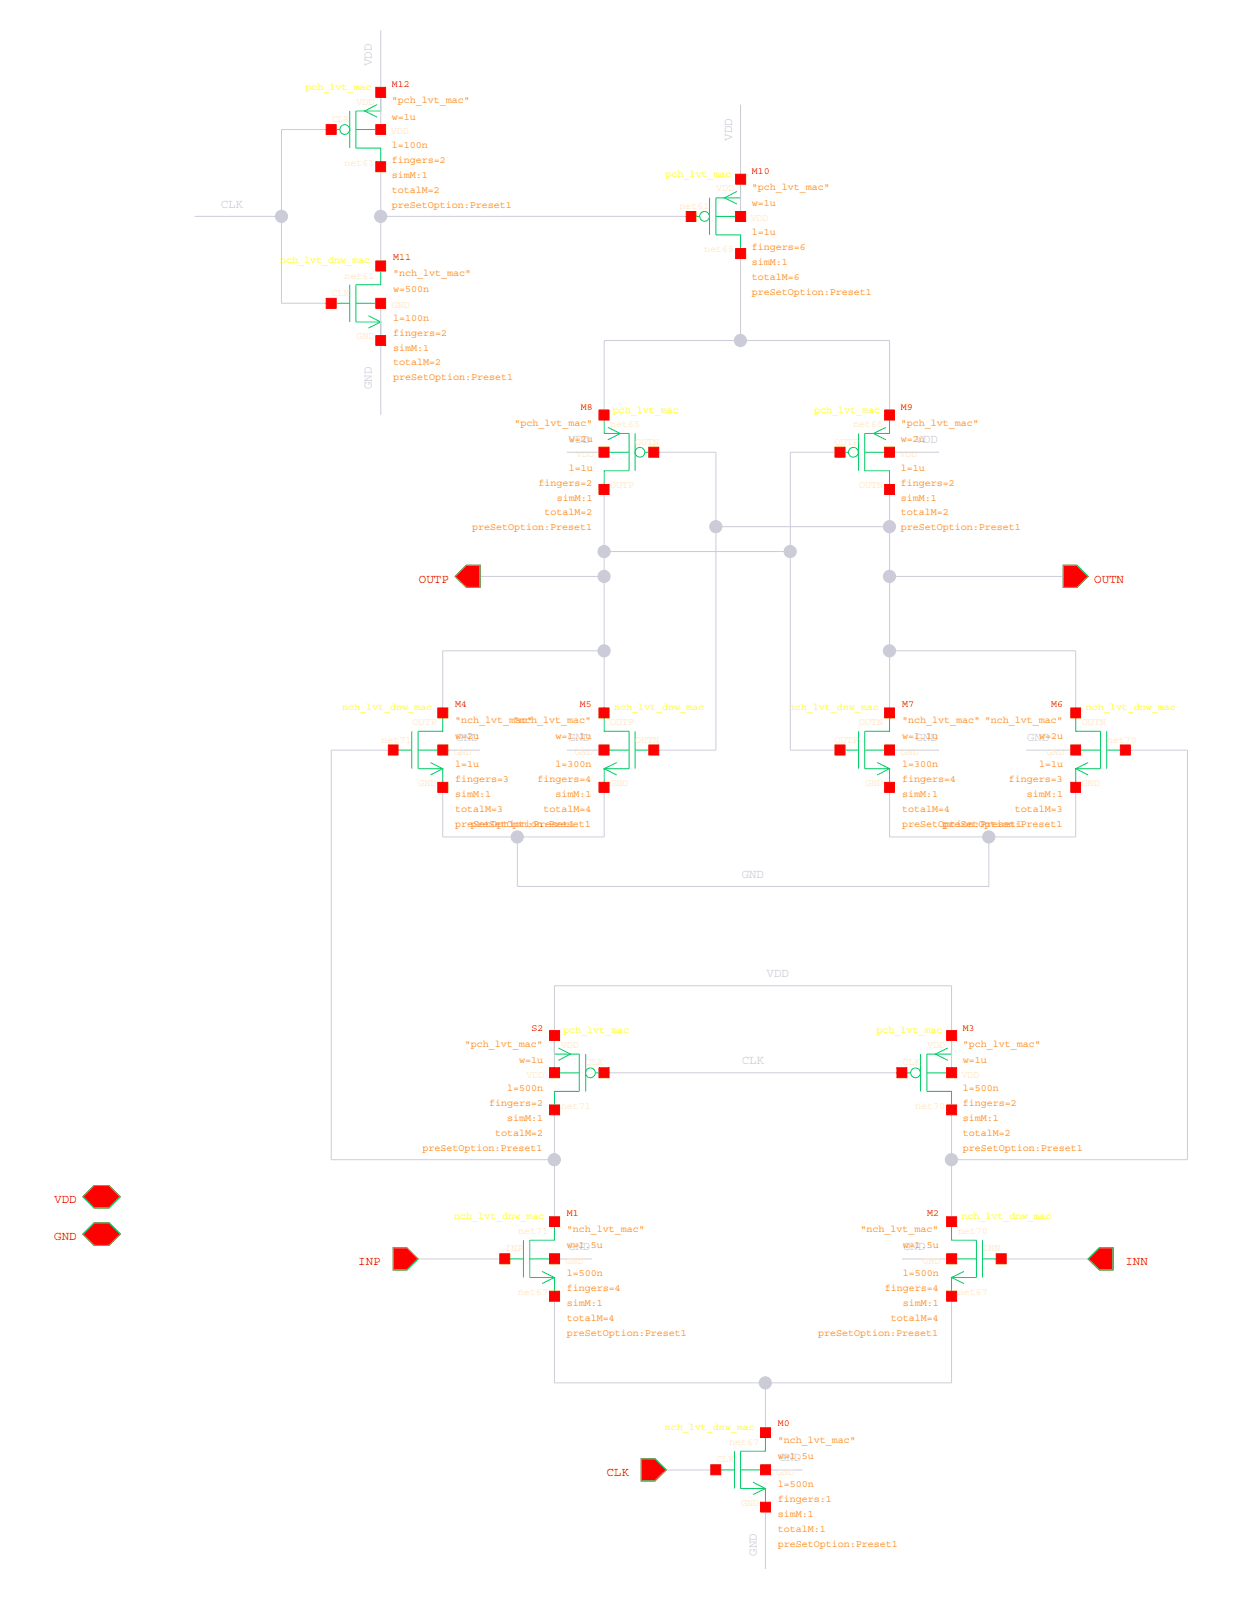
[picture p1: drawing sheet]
<svg xmlns="http://www.w3.org/2000/svg" width="216mm" height="279mm" viewBox="0 0 216 279" stroke-linecap="round" stroke-linejoin="round" font-family="sans-serif">
<g fill="none" stroke="#0c6" stroke-width=".17">
<path d="M60.7 19.3v6.4M65.4 18.2l-2.1 1.1 2.1 1M66.1 16v3.3h-4.3v6.4h4.3v3.3M57.5 22.5h1.5M61.8 22.5h4.3M119.9 37.5h1.6M123.1 34.3v6.5M124.2 37.5h4.3M127.9 33.2l-2.2 1.1 2.2 1.1M128.5 31.1v3.2h-4.3v6.5h4.3v3.2M57.5 52.6h3.2M60.7 49.4v6.5"/>
<path d="M61.8 52.6h4.3M63.9 54.8l2.2 1.1-2.2 1M66.1 46.2v3.2h-4.3v6.5h4.3v3.2M104.9 72v3.2h4.3v6.5h-4.3v3.2M104.9 78.5h4.3M105.5 74.2l2.2 1-2.2 1.1M110.2 75.2v6.5M112 78.5h1.5M145.8 78.5h1.5M149 75.2v6.5M150.1 78.5h4.3M153.8 74.2l-2.2 1 2.2 1.1"/>
<path d="M154.4 72v3.2h-4.3v6.5h4.3v3.2M184.5 98.1h2.4l1.9 1.9-1.9 1.9h-2.4zM79 100l1.9-1.9h2.4v3.8h-2.4zM68.2 130.2h3.3M71.5 126.9v6.5M72.6 130.2h4.2M74.7 132.3l2.1 1.1-2.1 1.1M76.8 123.7v3.2h-4.2v6.5h4.2v3.2M104.9 123.7v3.2h4.3v6.5h-4.3v3.2M104.9 130.2h4.3M107 132.3l-2.1 1.1 2.1 1.1M110.2 130.2h3.3"/>
<path d="M110.2 126.9v6.5M145.8 130.2h3.2M149 126.9v6.5M150.1 130.2h4.3M152.2 132.3l2.2 1.1-2.2 1.1M154.4 123.7v3.2h-4.3v6.5h4.3v3.2M186.7 123.7v3.2h4.3v6.5h-4.3v3.2M186.7 130.2h4.3M188.8 132.3l-2.1 1.1 2.1 1.1M192.1 130.2h3.2M192.1 126.9v6.5M96.2 179.7v3.2h4.3v6.5h-4.3v3.2"/>
<path d="M165.1 179.7v3.2h-4.2v6.5h4.2v3.2M96.2 186.2h4.3M96.9 181.9l2.1 1-2.1 1.1M101.6 182.9v6.5M103.3 186.2h1.6M156.5 186.2h1.5M159.8 182.9v6.5M160.9 186.2h4.2M164.5 181.9l-2.2 1 2.2 1.1M14.4 214.2l1.9-2h2.6l2 2-2 1.9h-2.6zM14.4 207.7l1.9-2h2.6l2 2-2 1.9h-2.6zM68.2 216.5h2.4l2 2-2 1.9h-2.4z"/>
<path d="M87.6 218.5h3.2M90.8 215.2v6.5M91.9 218.5h4.3M96.2 212v3.2h-4.3v6.5h4.3v3.2M165.1 212v3.2h4.4v6.5h-4.4v3.2M165.1 218.5h4.4M170.5 218.5h3.3M170.5 215.2v6.5M188.8 218.5l2-2h2.4v3.9h-2.4zM94.1 220.6l2.1 1.1-2.1 1.1M167.3 220.6l-2.2 1.1 2.2 1.1M111.3 253.2h2.4l1.9 1.9-1.9 1.9h-2.4z"/>
<path d="M124.2 255.1h3.3M127.5 251.8v6.5M128.5 255.1h4.3M130.7 257.2l2.1 1.1-2.1 1.1M132.8 248.6v3.2h-4.3v6.5h4.3v3.2"/>
<circle cx="59.8" cy="22.5" r=".85"/>
<circle cx="122.3" cy="37.5" r=".85"/>
<circle cx="111.1" cy="78.5" r=".85"/>
<circle cx="148.1" cy="78.5" r=".85"/>
<circle cx="102.5" cy="186.2" r=".85"/>
<circle cx="158.9" cy="186.2" r=".85"/>
</g>
<g fill="none" stroke="#ccccd9" stroke-width=".17">
<path d="M66.1 5.2v17.3M128.5 18.2v19.3M33.8 37.5h15.1M57.5 22.5h-8.6v30.1h8.6M66.1 29v17.2M66.1 37.5h53.8M66.1 52.6v19.4M128.5 59.1h25.9v12.9M128.5 44v15.1h-23.6v12.9M98.4 78.5h6.5M113.5 78.5h10.7v51.7h-10.7M145.8 78.5h-8.6v51.7h8.6"/>
<path d="M154.4 78.5h8.6M104.9 84.9v38.8M104.9 95.7h32.3M124.2 91.4h30.2M154.4 84.9v15.1M83.3 100h21.6M104.9 112.9h-28.1v10.8M154.4 100v23.7M154.4 112.9h32.3v10.8M154.4 100h30.1M68.2 130.2h-10.7v71.1h38.7M76.8 130.2h6.5"/>
<path d="M76.8 136.6v8.6h28.1v-8.6M98.4 130.2h6.5M154.4 130.2h8.6M154.4 136.6v8.6h32.3v-8.6M178.1 130.2h8.6M195.3 130.2h10.8v71.1h-41M171.6 145.2v8.6h-81.8v-8.6M96.2 192.6v19.4M104.9 186.2h51.6M165.1 186.2v-15.1h-68.9v15.1M165.1 192.6v19.4M72.6 218.5h15"/>
<path d="M96.2 218.5h6.5M156.5 218.5h8.6M173.8 218.5h15M132.8 240v8.6M165.1 224.9v15.1h-68.9v-15.1M115.6 255.1h8.6M132.8 255.1h6.5M132.8 261.5v10.8"/>
</g>
<g fill="#ccccd9" stroke="#ccccd9" stroke-width=".17">
<circle cx="48.9" cy="37.5" r="1.06"/>
<circle cx="66.1" cy="37.5" r="1.06"/>
<circle cx="89.8" cy="145.2" r="1.06"/>
<circle cx="96.2" cy="201.3" r="1.06"/>
<circle cx="104.8" cy="95.7" r="1.06"/>
<circle cx="104.8" cy="100" r="1.06"/>
<circle cx="104.8" cy="112.9" r="1.06"/>
<circle cx="124.2" cy="91.4" r="1.06"/>
<circle cx="128.5" cy="59.1" r="1.06"/>
<circle cx="132.8" cy="240" r="1.06"/>
<circle cx="137.1" cy="95.7" r="1.06"/>
<circle cx="154.4" cy="91.4" r="1.06"/>
<circle cx="154.4" cy="100" r="1.06"/>
<circle cx="154.4" cy="112.9" r="1.06"/>
<circle cx="165.1" cy="201.3" r="1.06"/>
<circle cx="171.6" cy="145.2" r="1.06"/>
</g>
<g fill="#f00" stroke="#f00" stroke-width=".17">
<path d="M111.3 253.2h2.4l1.9 1.9-1.9 1.9h-2.4z"/>
<path d="M123.4 254.2h1.7v1.7h-1.7z"/>
<path d="M132 247.8h1.7v1.7h-1.7z"/>
<path d="M132 254.2h1.7v1.7h-1.7z"/>
<path d="M132 260.7h1.7v1.7h-1.7z"/>
<path d="M68.2 216.5h2.4l2 2-2 1.9h-2.4z"/>
<path d="M188.8 218.5l2-2h2.4v3.9h-2.4z"/>
<path d="M14.4 214.2l1.9-2h2.6l2 2-2 1.9h-2.6z"/>
<path d="M86.7 217.6h1.8v1.7h-1.8z"/>
<path d="M95.4 211.2h1.7v1.7h-1.7z"/>
<path d="M95.4 217.6h1.7v1.7h-1.7z"/>
<path d="M95.4 224.1h1.7v1.7h-1.7z"/>
<path d="M172.9 217.6h1.7v1.7h-1.7z"/>
<path d="M164.3 211.2h1.7v1.7h-1.7z"/>
<path d="M164.3 217.6h1.7v1.7h-1.7z"/>
<path d="M164.3 224.1h1.7v1.7h-1.7z"/>
<path d="M14.4 207.7l1.9-2h2.6l2 2-2 1.9h-2.6z"/>
<path d="M155.7 185.3h1.7v1.7h-1.7z"/>
<path d="M164.3 191.8h1.7v1.7h-1.7z"/>
<path d="M164.3 185.3h1.7v1.7h-1.7z"/>
<path d="M164.3 178.9h1.7v1.7h-1.7z"/>
<path d="M104 185.3h1.7v1.7h-1.7z"/>
<path d="M95.4 191.8h1.7v1.7h-1.7z"/>
<path d="M95.4 185.3h1.7v1.7h-1.7z"/>
<path d="M95.4 178.9h1.7v1.7h-1.7z"/>
<path d="M194.4 129.3h1.8v1.7h-1.8z"/>
<path d="M185.8 122.9h1.7v1.7h-1.7z"/>
<path d="M185.8 129.3h1.7v1.7h-1.7z"/>
<path d="M185.8 135.8h1.7v1.7h-1.7z"/>
<path d="M144.9 129.3h1.7v1.7h-1.7z"/>
<path d="M153.5 122.9h1.7v1.7h-1.7z"/>
<path d="M153.5 129.3h1.7v1.7h-1.7z"/>
<path d="M153.5 135.8h1.7v1.7h-1.7z"/>
<path d="M67.4 129.3h1.7v1.7h-1.7z"/>
<path d="M76 122.9h1.7v1.7h-1.7z"/>
<path d="M76 129.3h1.7v1.7h-1.7z"/>
<path d="M76 135.8h1.7v1.7h-1.7z"/>
<path d="M112.6 129.3h1.7v1.7h-1.7z"/>
<path d="M104 122.9h1.7v1.7h-1.7z"/>
<path d="M104 129.3h1.7v1.7h-1.7z"/>
<path d="M104 135.8h1.7v1.7h-1.7z"/>
<path d="M184.5 98.1h2.4l1.9 1.9-1.9 1.9h-2.4z"/>
<path d="M79 100l1.9-1.9h2.4v3.8h-2.4z"/>
<path d="M112.6 77.6h1.7v1.7h-1.7z"/>
<path d="M104 84.1h1.7v1.7h-1.7z"/>
<path d="M104 77.6h1.7v1.7h-1.7z"/>
<path d="M104 71.2h1.7v1.7h-1.7z"/>
<path d="M144.9 77.6h1.7v1.7h-1.7z"/>
<path d="M153.5 84.1h1.7v1.7h-1.7z"/>
<path d="M153.5 77.6h1.7v1.7h-1.7z"/>
<path d="M153.5 71.2h1.7v1.7h-1.7z"/>
<path d="M56.6 51.8h1.7v1.7h-1.7z"/>
<path d="M65.2 45.3h1.7v1.7h-1.7z"/>
<path d="M65.2 51.8h1.7v1.7h-1.7z"/>
<path d="M65.2 58.3h1.7v1.6h-1.7z"/>
<path d="M119.1 36.7h1.7v1.7h-1.7z"/>
<path d="M127.7 43.1h1.7v1.8h-1.7z"/>
<path d="M127.7 36.7h1.7v1.7h-1.7z"/>
<path d="M127.7 30.2h1.7v1.8h-1.7z"/>
<path d="M56.6 21.6h1.7v1.7h-1.7z"/>
<path d="M65.2 28.1h1.7v1.7h-1.7z"/>
<path d="M65.2 21.6h1.7v1.7h-1.7z"/>
<path d="M65.2 15.2h1.7v1.7h-1.7z"/>
</g>
<g font-size="2.2" fill="#ccccd9">
<text x="64.6" y="11.5" transform="rotate(-90 64.6 11.5)">VDD</text>
<text x="127" y="24.4" transform="rotate(-90 127 24.4)">VDD</text>
<text x="38.3" y="36.1">CLK</text>
<text x="64.6" y="67.5" transform="rotate(-90 64.6 67.5)">GND</text>
<text x="98.6" y="77">VDD</text>
<text x="158.9" y="77">VDD</text>
<text x="79.2" y="128.7">GND</text>
<text x="98.6" y="128.7">GND</text>
<text x="158.9" y="128.7">GND</text>
<text x="178.3" y="128.7">GND</text>
<text x="128.7" y="152.4">GND</text>
<text x="133" y="169.6">VDD</text>
<text x="128.7" y="184.7">CLK</text>
<text x="98.6" y="217">GND</text>
<text x="156.8" y="217">GND</text>
<text x="135.2" y="253.6">GND</text>
<text x="131.4" y="270" transform="rotate(-90 131.4 270)">GND</text>
</g>
<g font-size="2.2" fill="#f00">
<text x="72.7" y="101.1">OUTP</text>
<text x="189.9" y="101.1">OUTN</text>
<text x="9.4" y="208.8">VDD</text>
<text x="9.4" y="215.2">GND</text>
<text x="62.2" y="219.6">INP</text>
<text x="195.3" y="219.6">INN</text>
<text x="105.3" y="256.2">CLK</text>
</g>
<g font-size="1.7" fill="#ff0">
<text x="53" y="15.6">pch_lvt_mac</text>
<text x="115.5" y="30.6">pch_lvt_mac</text>
<text x="48.6" y="45.7">nch_lvt_dnw_mac</text>
<text x="106.3" y="71.6">pch_lvt_mac</text>
<text x="141.3" y="71.6">pch_lvt_mac</text>
<text x="59.4" y="123.3">nch_lvt_dnw_mac</text>
<text x="106.6" y="123.3">nch_lvt_dnw_mac</text>
<text x="136.9" y="123.3">nch_lvt_dnw_mac</text>
<text x="188.4" y="123.3">nch_lvt_dnw_mac</text>
<text x="97.7" y="179.3">pch_lvt_mac</text>
<text x="152.1" y="179.3">pch_lvt_mac</text>
<text x="78.8" y="211.6">nch_lvt_dnw_mac</text>
<text x="166.9" y="211.6">nch_lvt_dnw_mac</text>
<text x="115.4" y="248.2">nch_lvt_dnw_mac</text>
</g>
<g font-size="1.7" fill="#ff8000">
<text x="68" y="17.9">&quot;pch_lvt_mac&quot;</text>
<text x="68" y="20.7">w=1u</text>
<text x="68" y="28.3">fingers=2</text>
<text x="68" y="25.7">l=100n</text>
<text x="68" y="33.5">totalM=2</text>
<text x="68" y="30.9">simM:1</text>
<text x="130.5" y="35.8">w=1u</text>
<text x="130.5" y="33">&quot;pch_lvt_mac&quot;</text>
<text x="68" y="36.1">preSetOption:Preset1</text>
<text x="130.5" y="40.8">l=1u</text>
<text x="68.2" y="47.9">&quot;nch_lvt_mac&quot;</text>
<text x="130.5" y="46">simM:1</text>
<text x="130.5" y="43.4">fingers=6</text>
<text x="68.2" y="50.7">w=500n</text>
<text x="130.5" y="51.1">preSetOption:Preset1</text>
<text x="130.5" y="48.6">totalM=6</text>
<text x="68.2" y="58.2">fingers=2</text>
<text x="68.2" y="55.7">l=100n</text>
<text x="68.2" y="66">preSetOption:Preset1</text>
<text x="68.2" y="63.4">totalM=2</text>
<text x="68.2" y="60.8">simM:1</text>
<text x="89.3" y="74">&quot;pch_lvt_mac&quot;</text>
<text x="98.7" y="76.7">w=2u</text>
<text x="156.3" y="76.7">w=2u</text>
<text x="156.3" y="74">&quot;pch_lvt_mac&quot;</text>
<text x="98.7" y="81.7">l=1u</text>
<text x="156.3" y="81.7">l=1u</text>
<text x="93.5" y="84.3">fingers=2</text>
<text x="94.5" y="89.4">totalM=2</text>
<text x="96.6" y="86.9">simM:1</text>
<text x="156.3" y="89.4">totalM=2</text>
<text x="156.3" y="86.9">simM:1</text>
<text x="156.3" y="84.3">fingers=2</text>
<text x="81.9" y="92">preSetOption:Preset1</text>
<text x="156.3" y="92">preSetOption:Preset1</text>
<text x="79" y="125.4">&quot;nch_lvt_mac&quot;</text>
<text x="89.1" y="125.4">&quot;nch_lvt_mac&quot;</text>
<text x="156.5" y="125.4">&quot;nch_lvt_mac&quot; &quot;nch_lvt_mac&quot;</text>
<text x="79" y="128.2">w=2u</text>
<text x="96.4" y="128.2">w=1.1u</text>
<text x="156.5" y="128.2">w=1.1u</text>
<text x="180.3" y="128.2">w=2u</text>
<text x="79" y="135.8">fingers=3</text>
<text x="79" y="133.2">l=1u</text>
<text x="93.3" y="135.8">fingers=4</text>
<text x="96.4" y="133.2">l=300n</text>
<text x="156.5" y="135.8">fingers=4</text>
<text x="156.5" y="133.2">l=300n</text>
<text x="175.1" y="135.8">fingers=3</text>
<text x="180.3" y="133.2">l=1u</text>
<text x="79" y="143.5">preSetOption:Preset1</text>
<text x="79" y="140.9">totalM=3</text>
<text x="79" y="138.3">simM:1</text>
<text x="81.7" y="143.5">preSetOption:Preset1</text>
<text x="94.3" y="140.9">totalM=4</text>
<text x="96.4" y="138.3">simM:1</text>
<text x="156.5" y="143.5">preSetOption:Preset1</text>
<text x="156.5" y="140.9">totalM=4</text>
<text x="156.5" y="138.3">simM:1</text>
<text x="163.6" y="143.5">preSetOption:Preset1</text>
<text x="176.1" y="140.9">totalM=3</text>
<text x="178.2" y="138.3">simM:1</text>
<text x="80.7" y="181.7">&quot;pch_lvt_mac&quot;</text>
<text x="90.1" y="184.4">w=1u</text>
<text x="167.1" y="184.4">w=1u</text>
<text x="167.1" y="181.7">&quot;pch_lvt_mac&quot;</text>
<text x="84.9" y="192">fingers=2</text>
<text x="88" y="189.4">l=500n</text>
<text x="167.1" y="192">fingers=2</text>
<text x="167.1" y="189.4">l=500n</text>
<text x="85.9" y="197.1">totalM=2</text>
<text x="88" y="194.6">simM:1</text>
<text x="167.1" y="197.1">totalM=2</text>
<text x="167.1" y="194.6">simM:1</text>
<text x="73.3" y="199.7">preSetOption:Preset1</text>
<text x="167.1" y="199.7">preSetOption:Preset1</text>
<text x="98.4" y="213.7">&quot;nch_lvt_mac&quot;</text>
<text x="149.3" y="213.7">&quot;nch_lvt_mac&quot;</text>
<text x="98.4" y="221.5">l=500n</text>
<text x="98.4" y="216.5">w=1.5u</text>
<text x="156.7" y="221.5">l=500n</text>
<text x="156.7" y="216.5">w=1.5u</text>
<text x="98.4" y="226.7">simM:1</text>
<text x="98.4" y="224.1">fingers=4</text>
<text x="153.5" y="224.1">fingers=4</text>
<text x="156.7" y="226.7">simM:1</text>
<text x="98.4" y="231.8">preSetOption:Preset1</text>
<text x="98.4" y="229.2">totalM=4</text>
<text x="142" y="231.8">preSetOption:Preset1</text>
<text x="154.6" y="229.2">totalM=4</text>
<text x="135" y="250.4">&quot;nch_lvt_mac&quot;</text>
<text x="135" y="253.2">w=1.5u</text>
<text x="135" y="263.3">simM:1</text>
<text x="135" y="260.7">fingers:1</text>
<text x="135" y="258.1">l=500n</text>
<text x="135" y="268.4">preSetOption:Preset1</text>
<text x="135" y="265.9">totalM:1</text>
</g>
<g font-size="1.7" fill="#f00">
<text x="68" y="15.2">M12</text>
<text x="130.5" y="30.2">M10</text>
<text x="68.2" y="45.1">M11</text>
<text x="100.8" y="71.2">M8</text>
<text x="156.3" y="71.2">M9</text>
<text x="79" y="122.6">M4</text>
<text x="100.6" y="122.6">M5</text>
<text x="156.5" y="122.6">M7</text>
<text x="182.4" y="122.6">M6</text>
<text x="92.2" y="178.9">S2</text>
<text x="167.1" y="178.9">M3</text>
<text x="98.4" y="210.9">M1</text>
<text x="160.9" y="210.9">M2</text>
<text x="135" y="247.5">M0</text>
</g>
<g font-size="1.7" fill="#ffe6bf">
<text x="57.6" y="21.2">CLK</text>
<text x="61.9" y="18.2">VDD</text>
<text x="67.8" y="23.3">VDD</text>
<text x="59.8" y="28.7">net61</text>
<text x="124.3" y="33.2">VDD</text>
<text x="117.9" y="36.3">net61</text>
<text x="130.3" y="38.4">VDD</text>
<text x="122.2" y="43.8">net65</text>
<text x="57.6" y="51.4">CLK</text>
<text x="59.8" y="48.3">net61</text>
<text x="68" y="53.5">GND</text>
<text x="61.9" y="58.9">GND</text>
<text x="105.9" y="74.2">net65</text>
<text x="110.2" y="77.2">OUTN</text>
<text x="144.8" y="77.2">OUTP</text>
<text x="148" y="74.2">net65</text>
<text x="100" y="79.3">VDD</text>
<text x="156.1" y="79.3">VDD</text>
<text x="105.9" y="84.7">OUTP</text>
<text x="149.1" y="84.7">OUTN</text>
<text x="71.6" y="125.9">OUTP</text>
<text x="105.9" y="125.9">OUTP</text>
<text x="149.1" y="125.9">OUTN</text>
<text x="187.7" y="125.9">OUTN</text>
<text x="66.2" y="128.9">net71</text>
<text x="78.8" y="131">GND</text>
<text x="99.8" y="131">GND</text>
<text x="110.2" y="128.9">OUTN</text>
<text x="144.8" y="128.9">OUTP</text>
<text x="156.3" y="131">GND</text>
<text x="181.6" y="131">GND</text>
<text x="192.1" y="128.9">net70</text>
<text x="72.6" y="136.4">GND</text>
<text x="105.9" y="136.4">GND</text>
<text x="150.1" y="136.4">GND</text>
<text x="187.7" y="136.4">GND</text>
<text x="97.3" y="181.9">VDD</text>
<text x="101.6" y="184.9">CLK</text>
<text x="156.6" y="184.9">CLK</text>
<text x="160.9" y="181.9">VDD</text>
<text x="91.4" y="187">VDD</text>
<text x="166.9" y="187">VDD</text>
<text x="97.3" y="192.4">net71</text>
<text x="158.8" y="192.4">net70</text>
<text x="89.9" y="214.2">net71</text>
<text x="166.2" y="214.2">net70</text>
<text x="87.7" y="217.2">INP</text>
<text x="98.2" y="219.3">GND</text>
<text x="160.1" y="219.3">GND</text>
<text x="170.5" y="217.2">INN</text>
<text x="89.9" y="224.7">net67</text>
<text x="166.2" y="224.7">net67</text>
<text x="126.5" y="250.8">net67</text>
<text x="124.3" y="253.8">CLK</text>
<text x="134.8" y="255.9">GND</text>
<text x="128.6" y="261.3">GND</text>
</g>
</svg>
